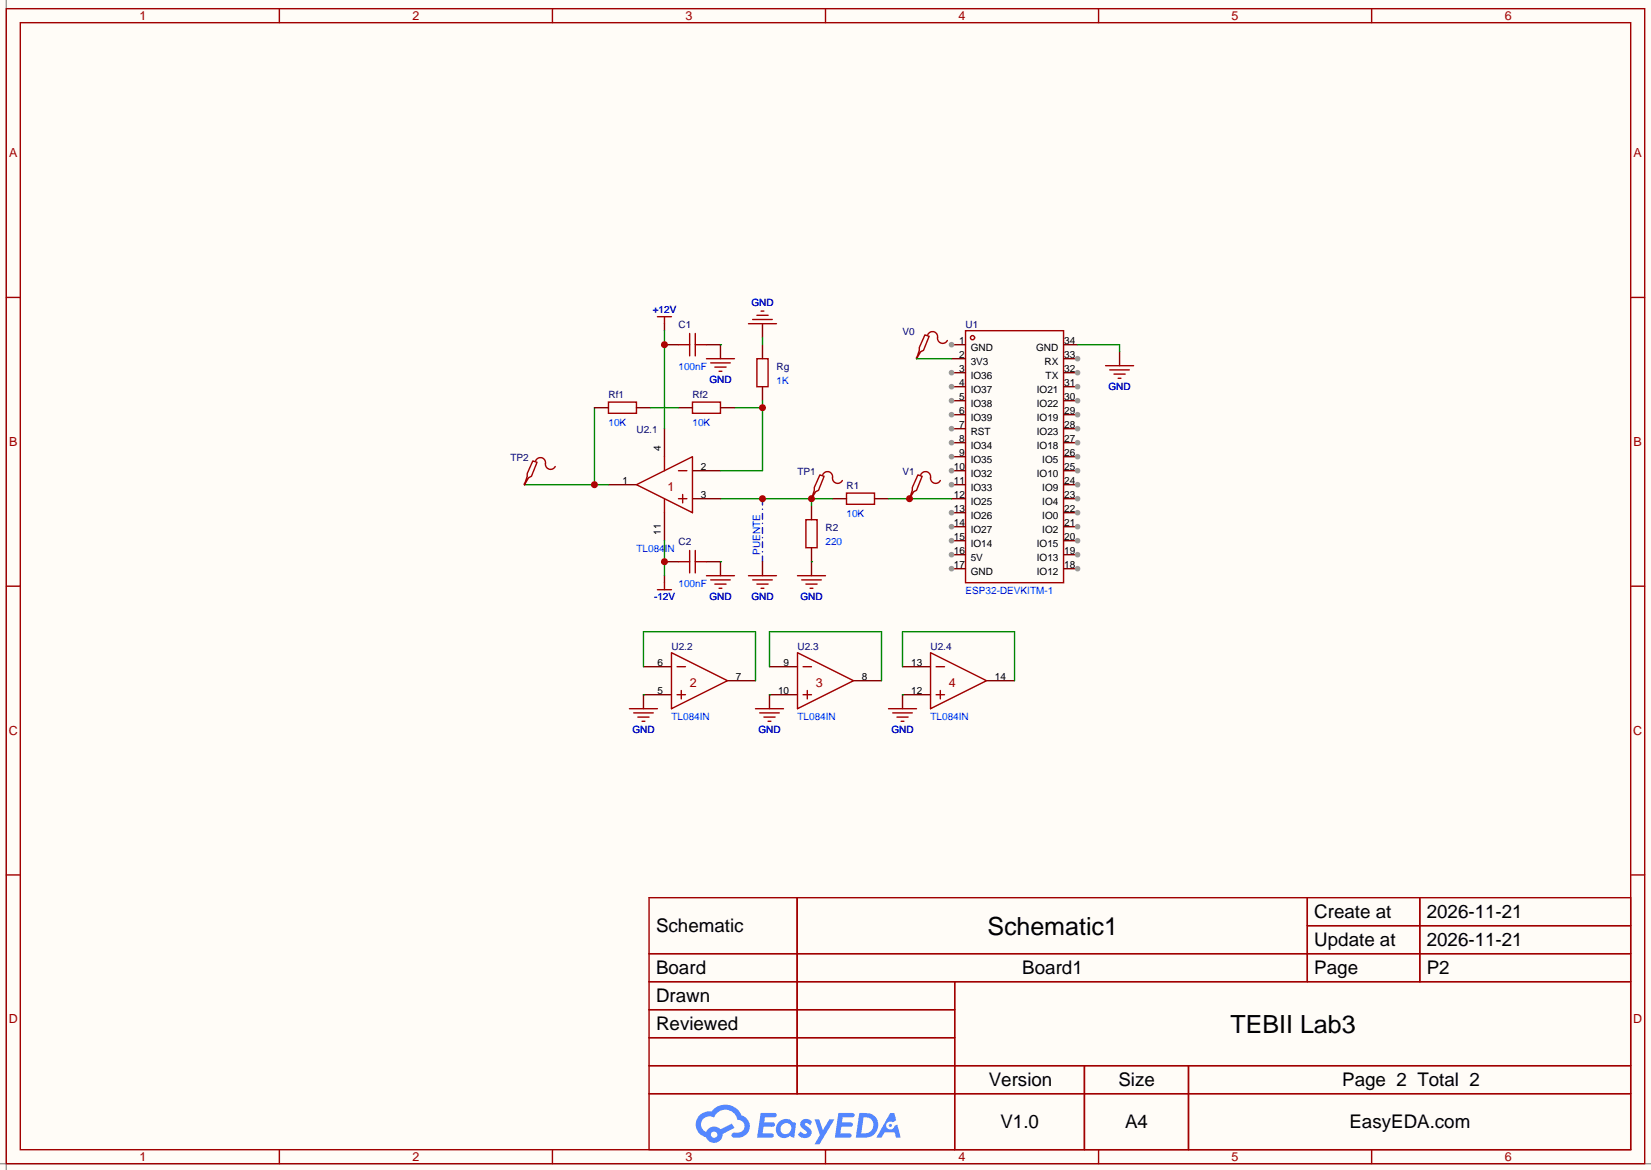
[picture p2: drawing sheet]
<svg xmlns="http://www.w3.org/2000/svg" width="299mm" height="212mm" viewBox="0 0 299 212" stroke-linecap="round" stroke-linejoin="round" font-family="sans-serif">
<path d="M0 0h299.5v212.3h-299.5z" fill="#fffcf7"/>
<path d="M1.1 0v212.3M0 211.1h299.5" fill="none" stroke="#999" stroke-width=".25"/>
<g fill="none" stroke="#a10000" stroke-width=".25">
<path d="M1.1 1.6h297.2v209.5h-297.2zM3.7 4.1h292.1v204.5h-292.1zM50.7 1.6v2.5M100.2 1.6v2.5M149.7 1.6v2.5M199.3 1.6v2.5M248.8 1.6v2.5M1.1 54h2.6M295.8 54h2.5M1.1 106.4h2.6M295.8 106.4h2.5M1.1 158.7h2.6"/>
<path d="M295.8 158.7h2.5M117.7 162.9h178.1v45.7h-178.1zM117.7 173h178.1M117.7 178.1h178.1M144.6 162.9v35.5M173.2 178.1v30.5M237.1 162.9v15.2M237.1 167.9h58.7M257.5 162.9v15.2M117.7 183.2h55.5M117.7 193.3h178.1M117.7 188.3h55.5"/>
<path d="M117.7 198.4h178.1M196.7 193.3v15.3M215.6 193.3v15.3M50.7 208.6v2.5M100.2 208.6v2.5M149.7 208.6v2.5M199.3 208.6v2.5M248.8 208.6v2.5"/>
</g>
<g fill="#5487ff">
<path d="M145.5 203.3a1.3 1.3 0 0 1 1.8 .2l-.4 .7a.54 .54 0 0 0-.9-.3l.1 .2a1.58 1.58 0 0 1 1.1 1.6 1.43 1.43 0 0 1-2.5 .2l.5-.6a.64 .64 0 0 0 .5 .4 .64 .64 0 0 0 .7-.2l-.2-.3a1.6 1.6 0 0 1-1-1.5z"/>
<path d="M147.7 203.1h.9l.7 2 1.1-2h.9l-2.7 4.5h-.9l1-1.7z"/>
<path d="M138 201.9h1.6a1.31 1.31 0 0 1 1.2 .2 .4 .4 0 0 1-.3 .6h-1.8l-.1 .9h1.6a.4 .4 0 0 1 .4 .5 .4 .4 0 0 1-.4 .3h-1.7l-.2 1.2h.8a1.23 1.23 0 0 1 1.2 .2 .39 .39 0 0 1-.3 .6h-2.7z"/>
<path d="M152.1 201.9h1.6a1.32 1.32 0 0 1 1.3 .2 .39 .39 0 0 1-.4 .6h-1.7l-.2 .9h1.7a.4 .4 0 0 1 .3 .5 .4 .4 0 0 1-.4 .3h-1.7l-.2 1.2h.8a1.23 1.23 0 0 1 1.2 .2 .39 .39 0 0 1-.3 .6h-2.7z"/>
<path d="M161.5 201.9h.7l.4 1.4-.7 .3a.75 .75 0 0 0-1.1 .3 .75 .75 0 0 0 .5 1.1 .75 .75 0 0 0 .9-.7l.6-.3 .6 2.4h-.9l-.2-1h-1.9l-.5 1h-.9z"/>
<path d="M155.9 201.9l-.7 4.5h1.5a2.27 2.27 0 0 0 2.6-2.3 2.27 2.27 0 0 0-2.7-2.2zM156.6 202.7a1.5 1.5 0 0 1 1.8 1.5 1.5 1.5 0 0 1-1.9 1.4h-.3z"/>
<path d="M141.3 203.5a1.62 1.62 0 0 0-.4 2.2 1.62 1.62 0 0 0 2 .6l.4-.3 .3 .3 .5 .1 .3-2.5-.2-.2-.4-.1a1.58 1.58 0 0 0-2.5-.1zM141.9 204.1a.99 .99 0 0 1 1.6 .3 .99 .99 0 0 1-.9 1.3 .94 .94 0 0 1-1-.5 .94 .94 0 0 1 .3-1.1z"/>
<path d="M126.9 202.3a2.37 2.37 0 0 0 1.2 4 1.54 1.54 0 0 0 1.7 1 1.54 1.54 0 0 0 1.3-1.6l2.1-1.1-.5-.7-2 1a1.57 1.57 0 0 0-2.6 .5 1.5 1.5 0 0 1-.8-2.1 1.5 1.5 0 0 1 2.2-.5 2.23 2.23 0 0 1 2.3-1.5 2.23 2.23 0 0 1 2 1.9 1.16 1.16 0 0 1 1.2 1 1.16 1.16 0 0 1-1 1.3h-.7a.47 .47 0 0 0-.6 .4 .47 .47 0 0 0 .4 .5 2.23 2.23 0 0 0 2.3-.6 2.23 2.23 0 0 0 .4-2.3 2.16 2.16 0 0 0-1.3-1.1 3.2 3.2 0 0 0-5.4-.8l-1.2 .1zM129 205.9a.58 .58 0 0 1 1.1 0 .58 .58 0 0 1-1.1 0z"/>
<circle cx="161.5" cy="204.2" r=".28"/>
</g>
<g fill="none" stroke="#a10000" stroke-width=".25">
<path d="M175.1 60h17.8v45.7h-17.8z"/>
<circle cx="176.4" cy="61.3" r=".38"/>
</g>
<path d="M172.6 62.5h2.5" fill="none" stroke="#870000" stroke-width=".25"/>
<circle cx="172.6" cy="62.5" r=".51" fill="#999"/>
<path d="M172.6 65.1h2.5M172.6 67.6h2.5" fill="none" stroke="#870000" stroke-width=".25"/>
<circle cx="172.6" cy="67.6" r=".51" fill="#999"/>
<path d="M172.6 70.2h2.5" fill="none" stroke="#870000" stroke-width=".25"/>
<circle cx="172.6" cy="70.2" r=".51" fill="#999"/>
<path d="M172.6 72.7h2.5" fill="none" stroke="#870000" stroke-width=".25"/>
<circle cx="172.6" cy="72.7" r=".51" fill="#999"/>
<path d="M172.6 75.2h2.5" fill="none" stroke="#870000" stroke-width=".25"/>
<circle cx="172.6" cy="75.2" r=".51" fill="#999"/>
<path d="M172.6 77.8h2.5" fill="none" stroke="#870000" stroke-width=".25"/>
<circle cx="172.6" cy="77.8" r=".51" fill="#999"/>
<path d="M172.6 80.3h2.5" fill="none" stroke="#870000" stroke-width=".25"/>
<circle cx="172.6" cy="80.3" r=".51" fill="#999"/>
<path d="M172.6 82.9h2.5" fill="none" stroke="#870000" stroke-width=".25"/>
<circle cx="172.6" cy="82.9" r=".51" fill="#999"/>
<path d="M172.6 85.4h2.5" fill="none" stroke="#870000" stroke-width=".25"/>
<circle cx="172.6" cy="85.4" r=".51" fill="#999"/>
<path d="M172.6 87.9h2.5" fill="none" stroke="#870000" stroke-width=".25"/>
<circle cx="172.6" cy="87.9" r=".51" fill="#999"/>
<path d="M172.6 90.5h2.5M172.6 93h2.5" fill="none" stroke="#870000" stroke-width=".25"/>
<circle cx="172.6" cy="93" r=".51" fill="#999"/>
<path d="M172.6 95.6h2.5" fill="none" stroke="#870000" stroke-width=".25"/>
<circle cx="172.6" cy="95.6" r=".51" fill="#999"/>
<path d="M172.6 98.1h2.5" fill="none" stroke="#870000" stroke-width=".25"/>
<circle cx="172.6" cy="98.1" r=".51" fill="#999"/>
<path d="M172.6 100.6h2.5" fill="none" stroke="#870000" stroke-width=".25"/>
<circle cx="172.6" cy="100.6" r=".51" fill="#999"/>
<path d="M172.6 103.2h2.5" fill="none" stroke="#870000" stroke-width=".25"/>
<circle cx="172.6" cy="103.2" r=".51" fill="#999"/>
<path d="M192.9 103.2h2.6" fill="none" stroke="#870000" stroke-width=".25"/>
<circle cx="195.5" cy="103.2" r=".51" fill="#999"/>
<path d="M192.9 100.6h2.6" fill="none" stroke="#870000" stroke-width=".25"/>
<circle cx="195.5" cy="100.6" r=".51" fill="#999"/>
<path d="M192.9 98.1h2.6" fill="none" stroke="#870000" stroke-width=".25"/>
<circle cx="195.5" cy="98.1" r=".51" fill="#999"/>
<path d="M192.9 95.6h2.6" fill="none" stroke="#870000" stroke-width=".25"/>
<circle cx="195.5" cy="95.6" r=".51" fill="#999"/>
<path d="M192.9 93h2.6" fill="none" stroke="#870000" stroke-width=".25"/>
<circle cx="195.5" cy="93" r=".51" fill="#999"/>
<path d="M192.9 90.5h2.6" fill="none" stroke="#870000" stroke-width=".25"/>
<circle cx="195.5" cy="90.5" r=".51" fill="#999"/>
<path d="M192.9 87.9h2.6" fill="none" stroke="#870000" stroke-width=".25"/>
<circle cx="195.5" cy="87.9" r=".51" fill="#999"/>
<path d="M192.9 85.4h2.6" fill="none" stroke="#870000" stroke-width=".25"/>
<circle cx="195.5" cy="85.4" r=".51" fill="#999"/>
<path d="M192.9 82.9h2.6" fill="none" stroke="#870000" stroke-width=".25"/>
<circle cx="195.5" cy="82.9" r=".51" fill="#999"/>
<path d="M192.9 80.3h2.6" fill="none" stroke="#870000" stroke-width=".25"/>
<circle cx="195.5" cy="80.3" r=".51" fill="#999"/>
<path d="M192.9 77.8h2.6" fill="none" stroke="#870000" stroke-width=".25"/>
<circle cx="195.5" cy="77.8" r=".51" fill="#999"/>
<path d="M192.9 75.2h2.6" fill="none" stroke="#870000" stroke-width=".25"/>
<circle cx="195.5" cy="75.2" r=".51" fill="#999"/>
<path d="M192.9 72.7h2.6" fill="none" stroke="#870000" stroke-width=".25"/>
<circle cx="195.5" cy="72.7" r=".51" fill="#999"/>
<path d="M192.9 70.2h2.6" fill="none" stroke="#870000" stroke-width=".25"/>
<circle cx="195.5" cy="70.2" r=".51" fill="#999"/>
<path d="M192.9 67.6h2.6" fill="none" stroke="#870000" stroke-width=".25"/>
<circle cx="195.5" cy="67.6" r=".51" fill="#999"/>
<path d="M192.9 65.1h2.6" fill="none" stroke="#870000" stroke-width=".25"/>
<circle cx="195.5" cy="65.1" r=".51" fill="#999"/>
<path d="M192.9 62.5h2.6M203.1 63.8v2.5M147.2 91.7v2.6M147.2 99.4v5M151 90.5h2.5M158.6 90.5h2.6" fill="none" stroke="#870000" stroke-width=".25"/>
<path d="M200.5 66.3h5.1M201.3 67.1h3.6M202.1 67.9h2M202.8 68.6h.5M146.2 94.3h2v5.1h-2zM153.5 89.5h5.1v2h-5.1zM144.7 104.4h5M145.4 105.2h3.6M146.2 106h2M146.9 106.7h.5" fill="none" stroke="#a10000" stroke-width=".25"/>
<path d="M195.5 62.5h7.6v1.3M130.7 90.5h20.3M147.2 90.5v1.2M161.2 90.5h11.4M147.2 101.9h.1" fill="none" stroke="#008700" stroke-width=".25"/>
<path d="M138.3 101.9v-11.4" fill="none" stroke="#009" stroke-width=".25" stroke-dasharray="1 .8 0 .8"/>
<circle cx="138.3" cy="90.5" r=".63" fill="#c00"/>
<path d="M147.2 90.2v.3" fill="none" stroke="#870000" stroke-width=".25"/>
<circle cx="147.2" cy="90.5" r=".63" fill="#c00"/>
<path d="M148.7 86.2l.8 .2-1 2.6-.5 .2-.8 1.3 .5-1.5v-.6zM149.2 86.2a.93 .93 0 0 1 1.1-.6 .93 .93 0 0 1 .7 1.1 .94 .94 0 0 0 .7 1 .94 .94 0 0 0 1.1-.5" fill="none" stroke="#a10000" stroke-width=".25"/>
<path d="M165 90.2v.3" fill="none" stroke="#870000" stroke-width=".25"/>
<circle cx="165" cy="90.5" r=".63" fill="#c00"/>
<g fill="none" stroke="#a10000" stroke-width=".25">
<path d="M119.3 57.5h2.5M120.5 57.5v1.2M123.1 62.5h2M125.1 60.5v4.1M126.1 60.5v4.1M126.1 62.5h2M128.1 65.1h5.1M128.9 65.8h3.6M129.7 66.6h2M130.4 67.4h.5M167.8 60.8l.7 .2-1 2.6-.5 .2-.8 1.3 .6-1.5v-.6zM168.3 60.8a.93 .93 0 0 1 1.1-.6 .93 .93 0 0 1 .7 1.1 .94 .94 0 0 0 .6 1 .94 .94 0 0 0 1.1-.5"/>
<path d="M115.4 87.9l10.2-5v10.1zM120.5 82.9v2.5M120.5 90.5v2.5M123.1 90.5h1.5M123.1 85.4h1.5M123.8 89.7v1.5M125.1 99.9v4M126.1 99.9v4M166.5 86.2l.8 .2-1.1 2.6-.5 .2-.7 1.3 .5-1.5v-.6zM167 86.2a.93 .93 0 0 1 1.1-.6 .93 .93 0 0 1 .7 1.1 .94 .94 0 0 0 .7 1 .94 .94 0 0 0 1.1-.5M121.8 118.4l10.2 5.1-10.2 5.1zM123.1 101.9h2"/>
<path d="M126.1 101.9h2M128.1 104.4h5.1M128.9 105.2h3.6M129.7 106h2M130.4 106.7h.5M135.8 104.4h5M136.5 105.2h3.6M137.3 106h2M138 106.7h.6M144.7 118.4l10.1 5.1-10.1 5.1zM168.8 118.4l10.1 5.1-10.1 5.1zM122.8 126h1.5"/>
<path d="M122.8 121h1.5M123.6 125.3v1.5M145.7 126h1.5M145.7 121h1.5M146.4 125.3v1.5M169.8 126h1.5M169.8 121h1.5M170.6 125.3v1.5"/>
</g>
<g fill="none" stroke="#870000" stroke-width=".25">
<path d="M120.5 58.7v1.3M120.5 77.8v5.1M120.5 62.5h2.6M128.1 62.5h2.6v2.6M166.2 64.8v.3M110.4 87.9h5M120.5 93v5.1M125.6 90.5h5.1M125.6 85.4h5.1M120.5 101.9h2.6M128.1 101.9h2.6v2.5M138.3 101.9v2.5"/>
<path d="M116.7 121h5.1M116.7 126h5.1M132 123.5h5M139.6 121h5.1M139.6 126h5.1M154.8 123.5h5.1M163.7 121h5.1M163.7 126h5.1M178.9 123.5h5.1"/>
</g>
<path d="M120.5 60v17.8M130.7 62.5h.1M166.2 65.1h6.4M130.7 101.9h.1" fill="none" stroke="#008700" stroke-width=".25"/>
<circle cx="120.5" cy="62.5" r=".63" fill="#c00"/>
<path d="M120.5 104.4v1.3" fill="none" stroke="#870000" stroke-width=".25"/>
<path d="M119.3 107h2.5M120.5 105.7v1.3" fill="none" stroke="#a10000" stroke-width=".25"/>
<path d="M120.5 98.1v6.3" fill="none" stroke="#008700" stroke-width=".25"/>
<circle cx="120.5" cy="101.9" r=".63" fill="#c00"/>
<path d="M107.8 74v13.9M95.1 87.9h15.3" fill="none" stroke="#008700" stroke-width=".25"/>
<circle cx="107.8" cy="87.9" r=".63" fill="#c00"/>
<path d="M138.3 58.7v2.6M138.3 62.5v2.6M138.3 70.2v2.5M95.1 87.7v.2" fill="none" stroke="#870000" stroke-width=".25"/>
<path d="M135.8 58.7h5M136.5 58h3.6M137.3 57.2h2M138 56.4h.6M137.3 65.1h2v5.1h-2zM96.6 83.6l.8 .3-1 2.5-.5 .3-.8 1.2 .5-1.5v-.5zM97.2 83.6a.93 .93 0 0 1 1.1-.5 .93 .93 0 0 1 .6 1 .94 .94 0 0 0 .7 1 .94 .94 0 0 0 1.1-.5" fill="none" stroke="#a10000" stroke-width=".25"/>
<path d="M133.2 74h5.1M138.3 61.3v1.2M138.3 72.7v12.7h-7.6" fill="none" stroke="#008700" stroke-width=".25"/>
<circle cx="138.3" cy="74" r=".63" fill="#c00"/>
<g fill="none" stroke="#a10000" stroke-width=".25">
<path d="M110.4 73h5v2h-5zM125.6 73h5.1v2h-5.1zM114.2 128.6h5.1M114.9 129.3h3.6M115.7 130.1h2M116.5 130.9h.5M137 128.6h5.1M137.8 129.3h3.6M138.6 130.1h2M139.3 130.9h.5M161.2 128.6h5M161.9 129.3h3.6"/>
<path d="M162.7 130.1h2M163.4 130.9h.6"/>
</g>
<path d="M107.8 74h2.6M115.4 74h2.6M123.1 74h2.5M130.7 74h2.5M116.7 126v2.6M139.6 126v2.6M163.7 126v2.6" fill="none" stroke="#870000" stroke-width=".25"/>
<path d="M118 74h5.1M116.7 126h.1M116.7 121v-6.4h20.3v8.9M139.6 126h.1M139.6 121v-6.4h20.3v8.9M163.7 126h.1M163.7 121v-6.4h20.3v8.9" fill="none" stroke="#008700" stroke-width=".25"/>
<g font-size="4.5">
<text x="179.1" y="169.7">Schematic1</text>
<text x="223.2" y="187.5">TEBII Lab3</text>
</g>
<g font-size="3.4">
<text x="238.4" y="166.6">Create at</text>
<text x="258.8" y="166.6">2026-11-21</text>
<text x="119" y="169.1">Schematic</text>
<text x="238.4" y="171.6">Update at</text>
<text x="258.8" y="171.6">2026-11-21</text>
<text x="119" y="176.7">Board</text>
<text x="185.4" y="176.7">Board1</text>
<text x="238.4" y="176.7">Page</text>
<text x="258.8" y="176.7">P2</text>
<text x="119" y="181.8">Drawn</text>
<text x="119" y="186.9">Reviewed</text>
<text x="179.4" y="197">Version</text>
<text x="202.9" y="197">Size</text>
<text x="243.5" y="197">Page 2 Total 2</text>
<text x="181.5" y="204.7">V1.0</text>
<text x="204.1" y="204.7">A4</text>
<text x="244.8" y="204.7">EasyEDA.com</text>
</g>
<g font-size="2.3" fill="#a00000">
<text x="25.3" y="3.6">1</text>
<text x="74.8" y="3.6">2</text>
<text x="124.3" y="3.6">3</text>
<text x="173.9" y="3.6">4</text>
<text x="223.4" y="3.6">5</text>
<text x="272.9" y="3.6">6</text>
<text x="1.7" y="28.5">A</text>
<text x="296.3" y="28.5">A</text>
<text x="1.7" y="80.9">B</text>
<text x="296.3" y="80.9">B</text>
<text x="121.1" y="89.2">1</text>
<text x="125.1" y="124.7">2</text>
<text x="148" y="124.7">3</text>
<text x="172.1" y="124.7">4</text>
<text x="1.6" y="133.3">C</text>
<text x="296.2" y="133.3">C</text>
<text x="1.6" y="185.7">D</text>
<text x="296.2" y="185.7">D</text>
<text x="25.3" y="210.6">1</text>
<text x="74.8" y="210.6">2</text>
<text x="124.3" y="210.6">3</text>
<text x="173.9" y="210.6">4</text>
<text x="223.4" y="210.6">5</text>
<text x="272.9" y="210.6">6</text>
</g>
<g font-size="1.8" fill="#000080">
<text x="118.4" y="56.8">+12V</text>
<text x="123.1" y="59.6">C1</text>
<text x="136.3" y="55.5">GND</text>
<text x="175.1" y="59.6">U1</text>
<text x="163.7" y="60.8">V0</text>
<text x="128.7" y="69.5">GND</text>
<text x="140.8" y="67.2">Rg</text>
<text x="201.1" y="70.7">GND</text>
<text x="110.4" y="72.3">Rf1</text>
<text x="125.6" y="72.3">Rf2</text>
<text x="92.6" y="83.7">TP2</text>
<text x="115.4" y="78.6">U2.1</text>
<text x="144.7" y="86.2">TP1</text>
<text x="153.5" y="88.8">R1</text>
<text x="163.7" y="86.2">V1</text>
<text x="123.1" y="98.9">C2</text>
<text x="149.7" y="96.4">R2</text>
<text x="118.6" y="108.8">-12V</text>
<text x="128.7" y="108.8">GND</text>
<text x="136.3" y="108.8">GND</text>
<text x="145.2" y="108.8">GND</text>
<text x="121.8" y="118">U2.2</text>
<text x="144.7" y="118">U2.3</text>
<text x="168.8" y="118">U2.4</text>
<text x="114.7" y="133">GND</text>
<text x="137.6" y="133">GND</text>
<text x="161.7" y="133">GND</text>
</g>
<g font-size="1.8">
<text x="174" y="62.3">1</text>
<text x="174" y="64.9">2</text>
<text x="176.1" y="63.6">GND</text>
<text x="187.9" y="63.6">GND</text>
<text x="193" y="64.9">33</text>
<text x="193" y="62.3">34</text>
<text x="174" y="67.4">3</text>
<text x="174" y="70">4</text>
<text x="176.1" y="66.1">3V3</text>
<text x="176.1" y="68.7">IO36</text>
<text x="176.1" y="71.2">IO37</text>
<text x="188.1" y="71.2">IO21</text>
<text x="189.5" y="66.1">RX</text>
<text x="189.7" y="68.7">TX</text>
<text x="193" y="70">31</text>
<text x="193" y="67.4">32</text>
<text x="174" y="72.5">5</text>
<text x="174" y="75">6</text>
<text x="174" y="77.6">7</text>
<text x="176.1" y="73.8">IO38</text>
<text x="176.1" y="76.3">IO39</text>
<text x="188.1" y="76.3">IO19</text>
<text x="188.1" y="73.8">IO22</text>
<text x="193" y="77.6">28</text>
<text x="193" y="75">29</text>
<text x="193" y="72.5">30</text>
<text x="119.8" y="81.8" transform="rotate(-90 119.8 81.8)">4</text>
<text x="174" y="80.1">8</text>
<text x="174" y="82.7">9</text>
<text x="176.1" y="78.8">RST</text>
<text x="176.1" y="81.4">IO34</text>
<text x="176.1" y="83.9">IO35</text>
<text x="188.1" y="81.4">IO18</text>
<text x="188.1" y="78.8">IO23</text>
<text x="189.1" y="83.9">IO5</text>
<text x="193" y="82.7">26</text>
<text x="193" y="80.1">27</text>
<text x="112.9" y="87.7">1</text>
<text x="127.1" y="85.2">2</text>
<text x="173" y="85.2">10</text>
<text x="173" y="87.7">11</text>
<text x="176.1" y="86.5">IO32</text>
<text x="176.1" y="89">IO33</text>
<text x="188.1" y="86.5">IO10</text>
<text x="189.1" y="89">IO9</text>
<text x="193" y="87.7">24</text>
<text x="193" y="85.2">25</text>
<text x="127.1" y="90.3">3</text>
<text x="173" y="90.3">12</text>
<text x="173" y="92.8">13</text>
<text x="173" y="95.4">14</text>
<text x="176.1" y="91.5">IO25</text>
<text x="176.1" y="94.1">IO26</text>
<text x="189.1" y="94.1">IO0</text>
<text x="189.1" y="91.5">IO4</text>
<text x="193" y="95.4">21</text>
<text x="193" y="92.8">22</text>
<text x="193" y="90.3">23</text>
<text x="119.8" y="97" transform="rotate(-90 119.8 97)">11</text>
<text x="173" y="97.9">15</text>
<text x="173" y="100.4">16</text>
<text x="176.1" y="96.6">IO27</text>
<text x="176.1" y="99.2">IO14</text>
<text x="176.1" y="101.7">5V</text>
<text x="188.1" y="101.7">IO13</text>
<text x="188.1" y="99.2">IO15</text>
<text x="189.1" y="96.6">IO2</text>
<text x="193" y="100.4">19</text>
<text x="193" y="97.9">20</text>
<text x="173" y="103">17</text>
<text x="176.1" y="104.2">GND</text>
<text x="188.1" y="104.2">IO12</text>
<text x="193" y="103">18</text>
<text x="119.3" y="120.8">6</text>
<text x="119.3" y="125.8">5</text>
<text x="133.5" y="123.3">7</text>
<text x="141.1" y="125.8">10</text>
<text x="142.1" y="120.8">9</text>
<text x="156.3" y="123.3">8</text>
<text x="165.3" y="120.8">13</text>
<text x="165.3" y="125.8">12</text>
<text x="180.5" y="123.3">14</text>
</g>
<g font-size="1.8" fill="#00f">
<text x="123.1" y="67.2">100nF</text>
<text x="140.8" y="69.7">1K</text>
<text x="110.4" y="77.3">10K</text>
<text x="125.6" y="77.3">10K</text>
<text x="153.5" y="93.9">10K</text>
<text x="115.4" y="100.2">TL084IN</text>
<text x="137.9" y="100.6" transform="rotate(-90 137.9 100.6)">PUENTE</text>
<text x="149.7" y="98.9">220</text>
<text x="123.1" y="106.6">100nF</text>
<text x="175.1" y="107.8">ESP32-DEVKITM-1</text>
<text x="121.8" y="130.7">TL084IN</text>
<text x="144.7" y="130.7">TL084IN</text>
<text x="168.8" y="130.7">TL084IN</text>
</g>
</svg>
